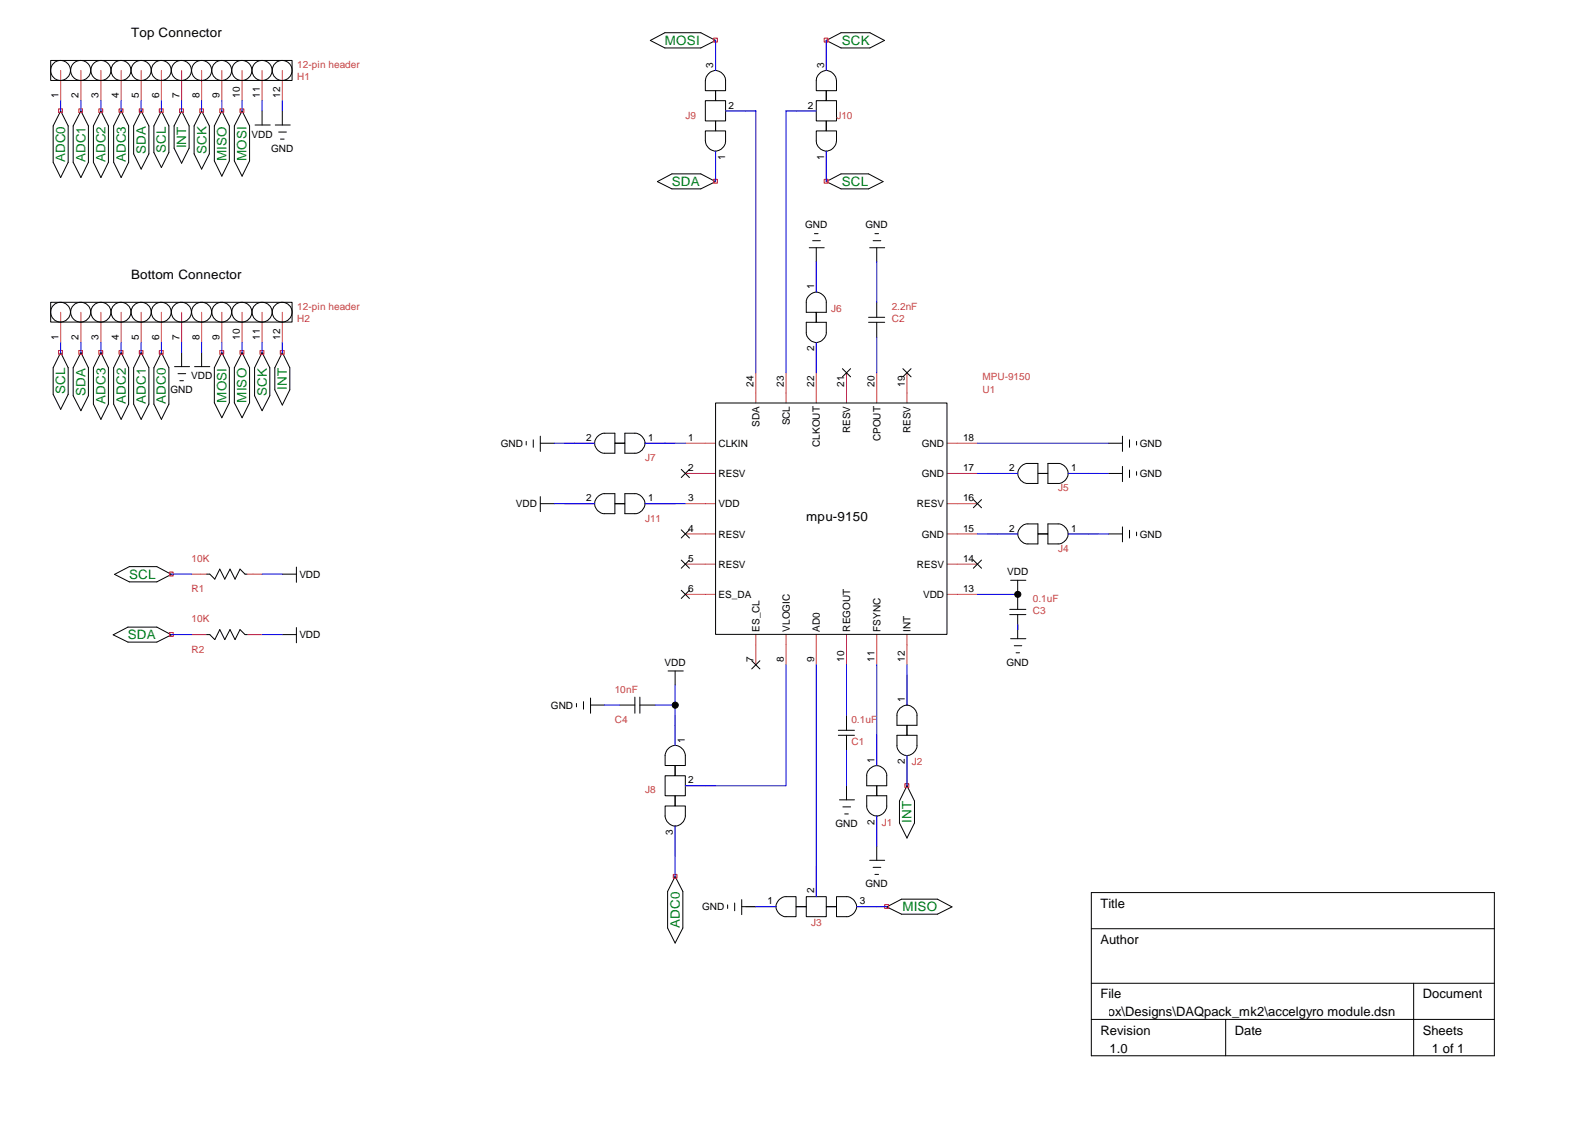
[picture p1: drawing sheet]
<svg xmlns="http://www.w3.org/2000/svg" width="297mm" height="210mm" viewBox="0 0 297 210" stroke-linecap="round" stroke-linejoin="round" font-family="sans-serif">
<g fill="none" stroke="#000" stroke-width=".19">
<path d="M9.4 11.3h45v3.7h-45zM121.1 7.5l2.7-1.4h6.7l2.8 1.4-2.8 1.4h-6.7zM131.9 13.7a1.86 1.86 0 0 1 2.1-.4 1.86 1.86 0 0 1 1.1 1.7v1.9h-1.8v1.9h1.8v3.7h-1.8v1.9h1.8v1.8a1.88 1.88 0 0 1-1.9 2 1.88 1.88 0 0 1-1.8-2v-1.8h1.9v-1.9h-1.9v-3.7h1.9v-1.9h-1.9v-2.2zM152.4 13.9a1.88 1.88 0 0 1 2.1-.6 1.88 1.88 0 0 1 1.3 1.7v1.9h-1.9v1.9h1.9v3.7h-1.9v1.9h1.9v1.8a1.88 1.88 0 0 1-1.9 2 1.88 1.88 0 0 1-1.9-2v-1.8h1.9v-1.9h-1.9v-3.7h1.9v-1.9h-1.9v-2zM153.9 7.5l2.7-1.4h5.4l2.7 1.4-2.7 1.4h-5.4zM11.3 20.7l1.4 2.8v6.7l-1.4 2.9-1.4-2.9v-6.7zM15.1 20.7l1.4 2.8v6.7l-1.4 2.9-1.5-2.9v-6.7zM18.8 20.7l1.4 2.8v6.7l-1.4 2.9-1.4-2.9v-6.7zM22.6 20.7l1.4 2.8v6.7l-1.4 2.9-1.4-2.9v-6.7zM26.3 20.7l1.4 2.8v5.2l-1.4 2.8-1.4-2.8v-5.2zM30.1 20.7l1.4 2.8v4.9l-1.4 2.8-1.4-2.8v-4.9zM33.8 20.7l1.4 2.8v4.1l-1.4 2.8-1.4-2.8v-4.1z"/>
<path d="M37.5 20.7l1.5 2.8v5.2l-1.5 2.8-1.4-2.8v-5.2zM41.3 20.7l1.4 2.8v6.5l-1.4 2.8-1.4-2.8v-6.5zM45.1 20.7l1.4 2.8v6.5l-1.4 2.8-1.5-2.8v-6.5zM47.5 23.3h2.8M48.8 20.7v2.6M51.3 23.3h2.8M51.9 24.6h1.4M52.2 25.9h.7M52.6 20.7v2.6M122.4 33.8l2.7-1.4h5.4l2.8 1.4-2.8 1.4h-5.4zM153.9 33.8l2.7-1.4h5.2l2.7 1.4-2.7 1.4h-5.2zM9.4 56.3h45v3.7h-45z"/>
<path d="M150.6 55.1a1.84 1.84 0 0 1 2.1-.5 1.84 1.84 0 0 1 1.2 1.7v1.9h-1.9v1.8h1.9v1.9a1.86 1.86 0 0 1-1.9 1.9 1.86 1.86 0 0 1-1.8-1.9v-1.9h1.8v-1.8h-1.8v-1.9a1.45 1.45 0 0 1 .4-1.2zM150.7 46.1h2.8M151.3 44.8h1.5M151.7 43.5h.7M152 46.1v2.7M161.8 59.1h3M162 46.1h2.8M162.6 44.8h1.4M162.9 43.5h.7M163.3 46.1v2.7M163.3 56.3v2.8M11.3 65.7l1.4 2.8v4.9l-1.4 2.8-1.4-2.8v-4.9z"/>
<path d="M15.1 65.7l1.4 2.8v5.2l-1.4 2.8-1.5-2.8v-5.2zM18.8 65.7l1.4 2.8v6.8l-1.4 2.8-1.4-2.8v-6.8zM22.6 65.7l1.4 2.8v6.8l-1.4 2.8-1.4-2.8v-6.8zM26.3 65.7l1.4 2.8v6.8l-1.4 2.8-1.4-2.8v-6.8zM30.1 65.7l1.4 2.8v6.8l-1.4 2.8-1.4-2.8v-6.8zM32.5 68.3h2.8M33.1 69.6h1.5M33.5 70.9h.7M33.8 65.7v2.6M36.2 68.3h2.9M37.5 65.7v2.6M41.3 65.7l1.4 2.8v6.5l-1.4 2.8-1.4-2.8v-6.5z"/>
<path d="M45.1 65.7l1.4 2.8v6.5l-1.4 2.8-1.5-2.8v-6.5zM48.8 65.7l1.4 2.8v5.2l-1.4 2.8-1.4-2.8v-5.2zM52.6 65.7l1.4 2.8v4.1l-1.4 2.8-1.4-2.8v-4.1zM133.3 75.1h43.1v43.1h-43.1zM156.9 68.7l1.5 1.5M158.4 68.7l-1.5 1.5M161.8 60h3M163.3 60v2.9M168.1 68.7l1.6 1.5M169.7 68.7l-1.6 1.5M98 82.2v.7M99.3 81.9v1.4"/>
<path d="M100.6 82.5h2.6M100.6 81.2v2.9M100.6 92.5v2.8M100.6 93.8h2.6M111.2 92.6l.6-.4 .5-.3h2.2v1.9h1.9v-1.9h1.8a1.86 1.86 0 0 1 1.9 1.9 1.86 1.86 0 0 1-1.9 1.9h-1.8v-1.9h-1.9v1.9h-1.9a1.86 1.86 0 0 1-1.6-1.1 1.86 1.86 0 0 1 .2-2zM111.4 81.2l.9-.5h2.2v1.8h1.9v-1.8h1.8a1.86 1.86 0 0 1 1.9 1.8 1.86 1.86 0 0 1-1.9 1.9h-1.8v-1.9h-1.9v1.9h-1.9a1.84 1.84 0 0 1-1.7-1.2 1.84 1.84 0 0 1 .5-2zM126.9 98.7l1.5 1.5M126.9 87.4l1.5 1.5M128.4 98.7l-1.5 1.5M128.4 87.4l-1.5 1.5M181.3 93l1.5 1.6M182.8 93l-1.5 1.6"/>
<path d="M190 87l.6-.5 .5-.2h2.2v1.9h1.9v-1.9h1.9a1.86 1.86 0 0 1 1.8 1.9 1.86 1.86 0 0 1-1.8 1.8h-1.9v-1.8h-1.9v1.8h-1.9a1.84 1.84 0 0 1-1.7-1 1.84 1.84 0 0 1 .3-2zM190 98.3l.2-.3a1.45 1.45 0 0 1 1.2-.4h1.9v1.8h1.9v-1.8h1.9a1.86 1.86 0 0 1 1.8 1.8 1.86 1.86 0 0 1-1.8 1.9h-1.9v-1.9h-1.9v1.9h-1.9a1.84 1.84 0 0 1-1.7-1.1 1.84 1.84 0 0 1 .3-1.9zM206.4 82.5h2.6M206.4 88.2h2.6M206.4 99.4h2.6M209 81.2v2.9M209 86.9v2.8M209 98.1v2.8M210.4 81.9v1.4M210.4 87.5v1.4M210.4 98.8v1.4M211.7 82.2v.7"/>
<path d="M211.7 87.8v.7M211.7 99.1v.7M21.1 118.2l2.7-1.4h5.4l2.7 1.4-2.7 1.4h-5.4zM21.3 107l2.8-1.5h5.1l2.7 1.5-2.7 1.4h-5.1zM38.5 106.9h.6l.9 1 .9-1.9 1 1.9 .9-1.9 1 1.9 .9-1.9 .9 .9h.4M38.5 118.2h.6l.9 .9 .9-1.8 1 1.8 .9-1.8 1 1.8 .9-1.8 .9 .9h.4M52.6 106.9h2.6M52.6 118.2h2.6M55.2 105.6v2.9M55.2 116.9v2.8M126.9 104.3l1.5 1.5M126.9 109.9l1.5 1.6"/>
<path d="M128.4 104.3l-1.5 1.5M128.4 109.9l-1.5 1.6M181.3 104.3l1.5 1.5M182.8 104.3l-1.5 1.5M188 114.5h3M188 113.5h3M188.2 119h2.8M188.2 108.1h2.8M189.5 108.1v5.4M189.5 114.5v4.5M107.4 131v.7M108.7 130.7v1.4"/>
<path d="M110 131.3h2.6M110 130v2.8M115.4 131.3h2.8M118.2 129.8v3M119.2 131.3h2.8M119.2 129.8v3M124.4 125h2.9M124.5 139.4a1.85 1.85 0 0 1 2-.4 1.85 1.85 0 0 1 1.1 1.7v1.9h-1.9v1.9h1.9v3.7h-1.9v1.9h1.9v1.9a1.88 1.88 0 0 1-1.9 1.8 1.88 1.88 0 0 1-1.8-1.8v-1.9h1.8v-1.9h-1.8v-3.7h1.8v-1.9h-1.8v-2l.3-.8zM125.7 125v2.6M140 123.1l1.5 1.5M141.5 123.1l-1.5 1.5M156.1 136.9h3"/>
<path d="M156.1 136h3M157.6 133.2v2.8M157.6 136.9v2.9M167.6 131.9a1.86 1.86 0 0 1 2-.4 1.86 1.86 0 0 1 1.2 1.7v1.9h-1.9v1.8h1.9v2a1.86 1.86 0 0 1-1.9 1.8 1.86 1.86 0 0 1-1.9-1.8v-2h1.9v-1.8h-1.9v-2.2zM188.9 120.3h1.4M189.2 121.6h.7M156.3 149h2.8M157 150.3h1.4M157.3 151.6h.7M157.6 146.3v2.7M162 143.2a1.86 1.86 0 0 1 2-.4 1.86 1.86 0 0 1 1.1 1.7v1.8h-1.8v1.9h1.8v1.9a1.86 1.86 0 0 1-1.8 1.9 1.86 1.86 0 0 1-1.9-1.9v-1.9h1.9v-1.9h-1.9v-1.8a1.65 1.65 0 0 1 .6-1.3zM163.3 157.6v2.6"/>
<path d="M168.9 146.3l1.4 2.9v4.1l-1.4 2.8-1.4-2.8v-4.1zM125.7 163.2l1.5 2.8v6.8l-1.5 2.8-1.4-2.8v-6.8zM135.5 168.5v.7M136.8 168.2v1.4M138.1 167.6v2.7M138.1 168.9h2.7M145.1 167.6l1-.6h2.1v1.9h2v-1.9h3.7v1.9h1.9v-1.9h1.8a1.86 1.86 0 0 1 1.9 1.9 1.86 1.86 0 0 1-1.9 1.8h-1.8v-1.8h-1.9v1.8h-3.7v-1.8h-2v1.8h-1.8a1.85 1.85 0 0 1-1.7-1.1 1.85 1.85 0 0 1 .4-2zM162 160.2h2.8M162.6 161.5h1.4M162.9 162.9h.7M165.1 168.9l2.8-1.4h6.7l2.7 1.4-2.7 1.4h-6.7zM203.2 166.2h75.1v30.4h-75.1z"/>
<path d="M203.2 173h75.1M203.2 183.1h75.1M203.2 189.9h75.1M228.3 189.9v6.7M263.3 183.1v13.5"/>
<circle cx="11.3" cy="13.1" r="1.86"/>
<circle cx="15" cy="13.1" r="1.87"/>
<circle cx="18.8" cy="13.1" r="1.87"/>
<circle cx="22.5" cy="13.1" r="1.86"/>
<circle cx="26.3" cy="13.1" r="1.87"/>
<circle cx="30" cy="13.1" r="1.86"/>
<circle cx="33.8" cy="13.1" r="1.87"/>
<circle cx="37.5" cy="13.1" r="1.87"/>
<circle cx="41.3" cy="13.1" r="1.86"/>
<circle cx="45" cy="13.1" r="1.87"/>
<circle cx="48.8" cy="13.1" r="1.87"/>
<circle cx="52.5" cy="13.1" r="1.86"/>
<circle cx="11.3" cy="58.1" r="1.85"/>
<circle cx="15" cy="58.1" r="1.86"/>
<circle cx="18.8" cy="58.1" r="1.86"/>
<circle cx="22.5" cy="58.1" r="1.85"/>
<circle cx="26.3" cy="58.1" r="1.86"/>
<circle cx="30" cy="58.1" r="1.85"/>
<circle cx="33.8" cy="58.1" r="1.86"/>
<circle cx="37.6" cy="58.1" r="1.86"/>
<circle cx="41.3" cy="58.1" r="1.85"/>
<circle cx="45" cy="58.1" r="1.86"/>
<circle cx="48.8" cy="58.1" r="1.86"/>
<circle cx="52.5" cy="58.1" r="1.85"/>
<circle cx="189.6" cy="110.7" r=".56"/>
<circle cx="125.7" cy="131.3" r=".57"/>
</g>
<g fill="none" stroke="#f00" stroke-width=".19">
<path d="M132.9 7.1h.7v.7h-.7zM153.5 7.1h.7v.7h-.7zM10.9 20.3h.7v.7h-.7zM14.7 20.3h.7v.7h-.7zM18.4 20.3h.7v.7h-.7zM22.2 20.3h.7v.7h-.7zM25.9 20.3h.7v.7h-.7zM29.7 20.3h.7v.7h-.7zM33.4 20.3h.8v.7h-.8zM37.2 20.3h.7v.7h-.7zM40.9 20.3h.8v.7h-.8zM44.7 20.3h.7v.7h-.7z"/>
<path d="M132.9 33.4h.7v.7h-.7zM153.5 33.4h.7v.7h-.7zM10.9 65.3h.7v.7h-.7zM14.7 65.3h.7v.7h-.7zM18.4 65.3h.7v.7h-.7zM22.2 65.3h.7v.7h-.7zM25.9 65.3h.7v.7h-.7zM29.7 65.3h.7v.7h-.7zM40.9 65.3h.8v.7h-.8zM44.7 65.3h.7v.7h-.7zM48.4 65.3h.7v.7h-.7zM52.2 65.3h.7v.7h-.7z"/>
<path d="M31.6 117.8h.7v.7h-.7zM31.6 106.6h.7v.7h-.7zM168.5 146h.7v.7h-.7zM125.4 162.9h.7v.7h-.7zM164.8 168.5h.7v.7h-.7z"/>
</g>
<g fill="none" stroke="#c04040" stroke-width=".19">
<path d="M11.3 13.1v5.7M15.1 13.1v5.7M18.8 13.1v5.7M22.6 13.1v5.7M26.3 13.1v5.7M30.1 13.1v5.7M33.8 13.1v5.7M37.5 13.1v5.7M41.3 13.1v5.7M45.1 13.1v5.7M48.8 13.1v5.7M52.6 13.1v5.7"/>
<path d="M133.3 7.5v5.6M153.9 7.5v5.6M133.3 28.2v5.6M135.1 20.7h5.7M146.4 20.7h5.6M153.9 28.2v5.6M11.3 58.2v5.6M15.1 58.2v5.6M18.8 58.2v5.6M22.6 58.2v5.6M26.3 58.2v5.6M30.1 58.2v5.6"/>
<path d="M33.8 58.2v5.6M37.5 58.2v5.6M41.3 58.2v5.6M45.1 58.2v5.6M48.8 58.2v5.6M52.6 58.2v5.6M152 48.8v5.6M140.8 69.4v5.7M146.4 69.4v5.7M152 63.8v11.3M157.6 69.4v5.7M163.3 69.4v5.7"/>
<path d="M168.9 69.4v5.7M105.1 82.5h5.6M105.1 93.8h5.6M120.1 82.5h5.6M120.1 93.8h5.6M127.6 82.5h5.7M127.6 88.2h5.7M127.6 93.8h5.7M127.6 99.4h5.7M176.4 82.5h5.6M176.4 88.2h5.6M176.4 93.8h5.6"/>
<path d="M176.4 99.4h5.6M183.9 88.2h5.6M183.9 99.4h5.6M198.9 88.2h5.7M198.9 99.4h5.7M35.7 106.9h2.8M35.7 118.2h2.8M46 106.9h2.8M46 118.2h2.8M127.6 105.1h5.7M127.6 110.7h5.7M140.8 118.2v5.6"/>
<path d="M146.4 118.2v5.6M152 118.2v5.6M157.6 118.2v5.6M163.3 118.2v5.6M168.9 118.2v5.6M176.4 105.1h5.6M176.4 110.7h5.6M125.7 133.2v5.7M163.3 136.9v5.7M168.9 125.7v5.6M125.7 153.8v5.7M127.6 146.3h5.7"/>
<path d="M163.3 152v5.6M168.9 140.7v5.6M138.9 168.9h5.6M152 161.4v5.6M159.5 168.9h5.6"/>
</g>
<g fill="none" stroke="#00f" stroke-width=".19">
<path d="M11.3 18.8v1.9M15.1 18.8v1.9M18.8 18.8v1.9M22.6 18.8v1.9M26.3 18.8v1.9M30.1 18.8v1.9M33.8 18.8v1.9M37.5 18.8v1.9M41.3 18.8v1.9M45.1 18.8v1.9M48.8 18.8v1.9M52.6 18.8v1.9"/>
<path d="M133.3 7.5v5.6M153.9 7.5v5.6M133.3 28.2v5.6M135.1 20.7h5.7v48.7M152 20.7h-5.6v48.7M153.9 28.2v5.6M152 48.8v5.6M163.3 48.8v7.5M11.3 63.8v1.9M15.1 63.8v1.9M18.8 63.8v1.9M22.6 63.8v1.9"/>
<path d="M26.3 63.8v1.9M30.1 63.8v1.9M33.8 63.8v1.9M37.5 63.8v1.9M41.3 63.8v1.9M45.1 63.8v1.9M48.8 63.8v1.9M52.6 63.8v1.9M152 63.8v5.6M163.3 62.9v6.5M103.2 82.5h7.5M103.2 93.8h7.5"/>
<path d="M120.1 82.5h7.5M120.1 93.8h7.5M182 82.5h24.4M182 88.2h7.5M182 99.4h7.5M198.9 88.2h7.5M198.9 99.4h7.5M31.9 106.9h3.8M31.9 118.2h3.8M48.8 106.9h3.8M48.8 118.2h3.8M182 110.7h7.5"/>
<path d="M189.5 116.3v1M112.6 131.3h2.8M122 131.3h3.7M125.7 127.6v11.3M146.4 123.8v22.5h-18.8M152 123.8v43.2M157.6 123.8v9.4M157.6 139.8v6.5M163.3 123.8v18.8M168.9 123.8v7.5M125.7 153.8v9.4M163.3 152v5.6"/>
<path d="M168.9 140.7v5.6M140.8 168.9h3.7M159.5 168.9h5.6"/>
</g>
<g fill="#000">
<circle cx="189.6" cy="110.7" r=".56"/>
<circle cx="125.7" cy="131.3" r=".57"/>
</g>
<g font-size="2.4">
<text x="24.4" y="6.9">Top Connector</text>
<text x="24.4" y="52">Bottom Connector</text>
<text x="150.2" y="97">mpu-9150</text>
<text x="204.9" y="169.1">Title</text>
<text x="204.9" y="175.8">Author</text>
<text x="204.9" y="185.9">File</text>
<text x="265" y="185.9">Document</text>
<text x="177.6" y="189.3">C:\Users\Jack Ruby\Dropbox\Designs\DAQpack_mk2\accelgyro module.dsn</text>
<text x="204.9" y="192.7">Revision</text>
<text x="206.6" y="196.1">1.0</text>
<text x="230" y="192.7">Date</text>
<text x="265" y="192.7">Sheets</text>
<text x="266.7" y="196.1">1 of 1</text>
</g>
<g font-size="2.4" fill="#008020">
<text x="123.8" y="8.4">MOSI</text>
<text x="156.8" y="8.4">SCK</text>
<text x="27.2" y="28.7" transform="rotate(-90 27.2 28.7)">SDA</text>
<text x="30.9" y="28.4" transform="rotate(-90 30.9 28.4)">SCL</text>
<text x="34.7" y="27.6" transform="rotate(-90 34.7 27.6)">INT</text>
<text x="38.4" y="28.7" transform="rotate(-90 38.4 28.7)">SCK</text>
<text x="42.2" y="30" transform="rotate(-90 42.2 30)">MISO</text>
<text x="45.9" y="30" transform="rotate(-90 45.9 30)">MOSI</text>
<text x="12.1" y="30.2" transform="rotate(-90 12.1 30.2)">ADC0</text>
<text x="15.9" y="30.2" transform="rotate(-90 15.9 30.2)">ADC1</text>
<text x="19.6" y="30.2" transform="rotate(-90 19.6 30.2)">ADC2</text>
<text x="23.4" y="30.2" transform="rotate(-90 23.4 30.2)">ADC3</text>
<text x="125.1" y="34.6">SDA</text>
<text x="156.8" y="34.6">SCL</text>
<text x="12.1" y="73.4" transform="rotate(-90 12.1 73.4)">SCL</text>
<text x="15.9" y="73.7" transform="rotate(-90 15.9 73.7)">SDA</text>
<text x="19.6" y="75.3" transform="rotate(-90 19.6 75.3)">ADC3</text>
<text x="23.4" y="75.3" transform="rotate(-90 23.4 75.3)">ADC2</text>
<text x="27.2" y="75.3" transform="rotate(-90 27.2 75.3)">ADC1</text>
<text x="30.9" y="75.3" transform="rotate(-90 30.9 75.3)">ADC0</text>
<text x="42.2" y="75" transform="rotate(-90 42.2 75)">MOSI</text>
<text x="45.9" y="75" transform="rotate(-90 45.9 75)">MISO</text>
<text x="49.7" y="73.7" transform="rotate(-90 49.7 73.7)">SCK</text>
<text x="53.4" y="72.6" transform="rotate(-90 53.4 72.6)">INT</text>
<text x="24.1" y="107.8">SCL</text>
<text x="23.8" y="119">SDA</text>
<text x="169.8" y="153.3" transform="rotate(-90 169.8 153.3)">INT</text>
<text x="126.6" y="172.8" transform="rotate(-90 126.6 172.8)">ADC0</text>
<text x="168.1" y="169.7">MISO</text>
</g>
<g font-size="1.9" fill="#c04040">
<text x="55.4" y="14.9">H1</text>
<text x="55.4" y="12.7">12-pin header</text>
<text x="127.6" y="22.1">J9</text>
<text x="155.8" y="22.1">J10</text>
<text x="55.4" y="60">H2</text>
<text x="55.4" y="57.7">12-pin header</text>
<text x="154.8" y="58.1">J6</text>
<text x="166.1" y="60">C2</text>
<text x="166.1" y="57.7">2.2nF</text>
<text x="183" y="70.9">MPU-9150</text>
<text x="183" y="73.1">U1</text>
<text x="120.1" y="85.9">J7</text>
<text x="197.1" y="91.5">J5</text>
<text x="120.1" y="97.2">J11</text>
<text x="35.7" y="104.6">10K</text>
<text x="197.1" y="102.8">J4</text>
<text x="35.7" y="110.3">R1</text>
<text x="192.4" y="112.1">0.1uF</text>
<text x="35.7" y="115.9">10K</text>
<text x="192.4" y="114.4">C3</text>
<text x="35.7" y="121.5">R2</text>
<text x="114.5" y="129">10nF</text>
<text x="114.5" y="134.7">C4</text>
<text x="158.6" y="134.7">0.1uF</text>
<text x="158.6" y="138.8">C1</text>
<text x="169.8" y="142.5">J2</text>
<text x="120.1" y="147.8">J8</text>
<text x="164.2" y="153.8">J1</text>
<text x="151.1" y="172.6">J3</text>
</g>
<g font-size="1.9">
<text x="132.8" y="12.6" transform="rotate(-90 132.8 12.6)">3</text>
<text x="153.5" y="12.6" transform="rotate(-90 153.5 12.6)">3</text>
<text x="10.9" y="18.2" transform="rotate(-90 10.9 18.2)">1</text>
<text x="14.6" y="18.2" transform="rotate(-90 14.6 18.2)">2</text>
<text x="18.4" y="18.2" transform="rotate(-90 18.4 18.2)">3</text>
<text x="22.1" y="18.2" transform="rotate(-90 22.1 18.2)">4</text>
<text x="25.9" y="18.2" transform="rotate(-90 25.9 18.2)">5</text>
<text x="29.6" y="18.2" transform="rotate(-90 29.6 18.2)">6</text>
<text x="33.4" y="18.2" transform="rotate(-90 33.4 18.2)">7</text>
<text x="37.1" y="18.2" transform="rotate(-90 37.1 18.2)">8</text>
<text x="40.9" y="18.2" transform="rotate(-90 40.9 18.2)">9</text>
<text x="44.7" y="18.2" transform="rotate(-90 44.7 18.2)">10</text>
<text x="48.4" y="18.2" transform="rotate(-90 48.4 18.2)">11</text>
<text x="52.2" y="18.2" transform="rotate(-90 52.2 18.2)">12</text>
<text x="135.7" y="20.2">2</text>
<text x="150.4" y="20.2">2</text>
<text x="46.9" y="25.6">VDD</text>
<text x="50.5" y="28.2">GND</text>
<text x="135" y="29.8" transform="rotate(-90 135 29.8)">1</text>
<text x="153.5" y="29.8" transform="rotate(-90 153.5 29.8)">1</text>
<text x="149.9" y="42.5">GND</text>
<text x="161.2" y="42.5">GND</text>
<text x="151.6" y="53.8" transform="rotate(-90 151.6 53.8)">1</text>
<text x="10.9" y="63.2" transform="rotate(-90 10.9 63.2)">1</text>
<text x="14.6" y="63.2" transform="rotate(-90 14.6 63.2)">2</text>
<text x="18.4" y="63.2" transform="rotate(-90 18.4 63.2)">3</text>
<text x="22.1" y="63.2" transform="rotate(-90 22.1 63.2)">4</text>
<text x="25.9" y="63.2" transform="rotate(-90 25.9 63.2)">5</text>
<text x="29.6" y="63.2" transform="rotate(-90 29.6 63.2)">6</text>
<text x="33.4" y="63.2" transform="rotate(-90 33.4 63.2)">7</text>
<text x="37.1" y="63.2" transform="rotate(-90 37.1 63.2)">8</text>
<text x="40.9" y="63.2" transform="rotate(-90 40.9 63.2)">9</text>
<text x="44.7" y="63.2" transform="rotate(-90 44.7 63.2)">10</text>
<text x="48.4" y="63.2" transform="rotate(-90 48.4 63.2)">11</text>
<text x="52.2" y="63.2" transform="rotate(-90 52.2 63.2)">12</text>
<text x="151.6" y="65.4" transform="rotate(-90 151.6 65.4)">2</text>
<text x="35.6" y="70.7">VDD</text>
<text x="31.7" y="73.3">GND</text>
<text x="140.3" y="72.1" transform="rotate(-90 140.3 72.1)">24</text>
<text x="146" y="72.1" transform="rotate(-90 146 72.1)">23</text>
<text x="151.6" y="72.1" transform="rotate(-90 151.6 72.1)">22</text>
<text x="157.2" y="72.1" transform="rotate(-90 157.2 72.1)">21</text>
<text x="162.9" y="72.1" transform="rotate(-90 162.9 72.1)">20</text>
<text x="168.5" y="72.1" transform="rotate(-90 168.5 72.1)">19</text>
<text x="93.3" y="83.2">GND</text>
<text x="109.1" y="82.1">2</text>
<text x="120.7" y="82.1">1</text>
<text x="128.2" y="82.1">1</text>
<text x="133.8" y="83.2">CLKIN</text>
<text x="141.4" y="79.5" transform="rotate(-90 141.4 79.5)">SDA</text>
<text x="147.1" y="79.2" transform="rotate(-90 147.1 79.2)">SCL</text>
<text x="152.7" y="83.2" transform="rotate(-90 152.7 83.2)">CLKOUT</text>
<text x="158.3" y="80.7" transform="rotate(-90 158.3 80.7)">RESV</text>
<text x="164" y="82.2" transform="rotate(-90 164 82.2)">CPOUT</text>
<text x="169.6" y="80.7" transform="rotate(-90 169.6 80.7)">RESV</text>
<text x="171.7" y="83.2">GND</text>
<text x="179.4" y="82.1">18</text>
<text x="212.3" y="83.2">GND</text>
<text x="128.2" y="87.8">2</text>
<text x="133.8" y="88.9">RESV</text>
<text x="171.7" y="88.9">GND</text>
<text x="179.4" y="87.8">17</text>
<text x="187.9" y="87.8">2</text>
<text x="199.5" y="87.8">1</text>
<text x="212.3" y="88.9">GND</text>
<text x="96.1" y="94.5">VDD</text>
<text x="109.1" y="93.4">2</text>
<text x="120.7" y="93.4">1</text>
<text x="128.2" y="93.4">3</text>
<text x="133.8" y="94.5">VDD</text>
<text x="170.8" y="94.5">RESV</text>
<text x="179.4" y="93.4">16</text>
<text x="128.2" y="99">4</text>
<text x="133.8" y="100.1">RESV</text>
<text x="171.7" y="100.1">GND</text>
<text x="179.4" y="99">15</text>
<text x="187.9" y="99">2</text>
<text x="199.5" y="99">1</text>
<text x="212.3" y="100.1">GND</text>
<text x="55.7" y="107.6">VDD</text>
<text x="128.2" y="104.6">5</text>
<text x="133.8" y="105.7">RESV</text>
<text x="170.8" y="105.7">RESV</text>
<text x="179.4" y="104.6">14</text>
<text x="187.6" y="107.1">VDD</text>
<text x="128.2" y="110.3">6</text>
<text x="133.8" y="111.4">ES_DA</text>
<text x="171.9" y="111.4">VDD</text>
<text x="179.4" y="110.3">13</text>
<text x="55.7" y="118.9">VDD</text>
<text x="141.4" y="117.6" transform="rotate(-90 141.4 117.6)">ES_CL</text>
<text x="147.1" y="117.6" transform="rotate(-90 147.1 117.6)">VLOGIC</text>
<text x="152.7" y="117.6" transform="rotate(-90 152.7 117.6)">AD0</text>
<text x="158.3" y="117.6" transform="rotate(-90 158.3 117.6)">REGOUT</text>
<text x="164" y="117.6" transform="rotate(-90 164 117.6)">FSYNC</text>
<text x="169.6" y="117.6" transform="rotate(-90 169.6 117.6)">INT</text>
<text x="123.8" y="124">VDD</text>
<text x="140.3" y="123.3" transform="rotate(-90 140.3 123.3)">7</text>
<text x="146" y="123.3" transform="rotate(-90 146 123.3)">8</text>
<text x="151.6" y="123.3" transform="rotate(-90 151.6 123.3)">9</text>
<text x="157.2" y="123.3" transform="rotate(-90 157.2 123.3)">10</text>
<text x="162.9" y="123.3" transform="rotate(-90 162.9 123.3)">11</text>
<text x="168.5" y="123.3" transform="rotate(-90 168.5 123.3)">12</text>
<text x="187.4" y="124">GND</text>
<text x="168.5" y="130.8" transform="rotate(-90 168.5 130.8)">1</text>
<text x="102.6" y="132">GND</text>
<text x="127.5" y="138.3" transform="rotate(-90 127.5 138.3)">1</text>
<text x="162.9" y="142" transform="rotate(-90 162.9 142)">1</text>
<text x="168.5" y="142.3" transform="rotate(-90 168.5 142.3)">2</text>
<text x="128.2" y="145.9">2</text>
<text x="125.3" y="155.5" transform="rotate(-90 125.3 155.5)">3</text>
<text x="155.6" y="154">GND</text>
<text x="162.9" y="153.6" transform="rotate(-90 162.9 153.6)">2</text>
<text x="151.6" y="166.4" transform="rotate(-90 151.6 166.4)">2</text>
<text x="161.2" y="165.2">GND</text>
<text x="130.8" y="169.5">GND</text>
<text x="142.9" y="168.4">1</text>
<text x="160.1" y="168.4">3</text>
</g>
</svg>
